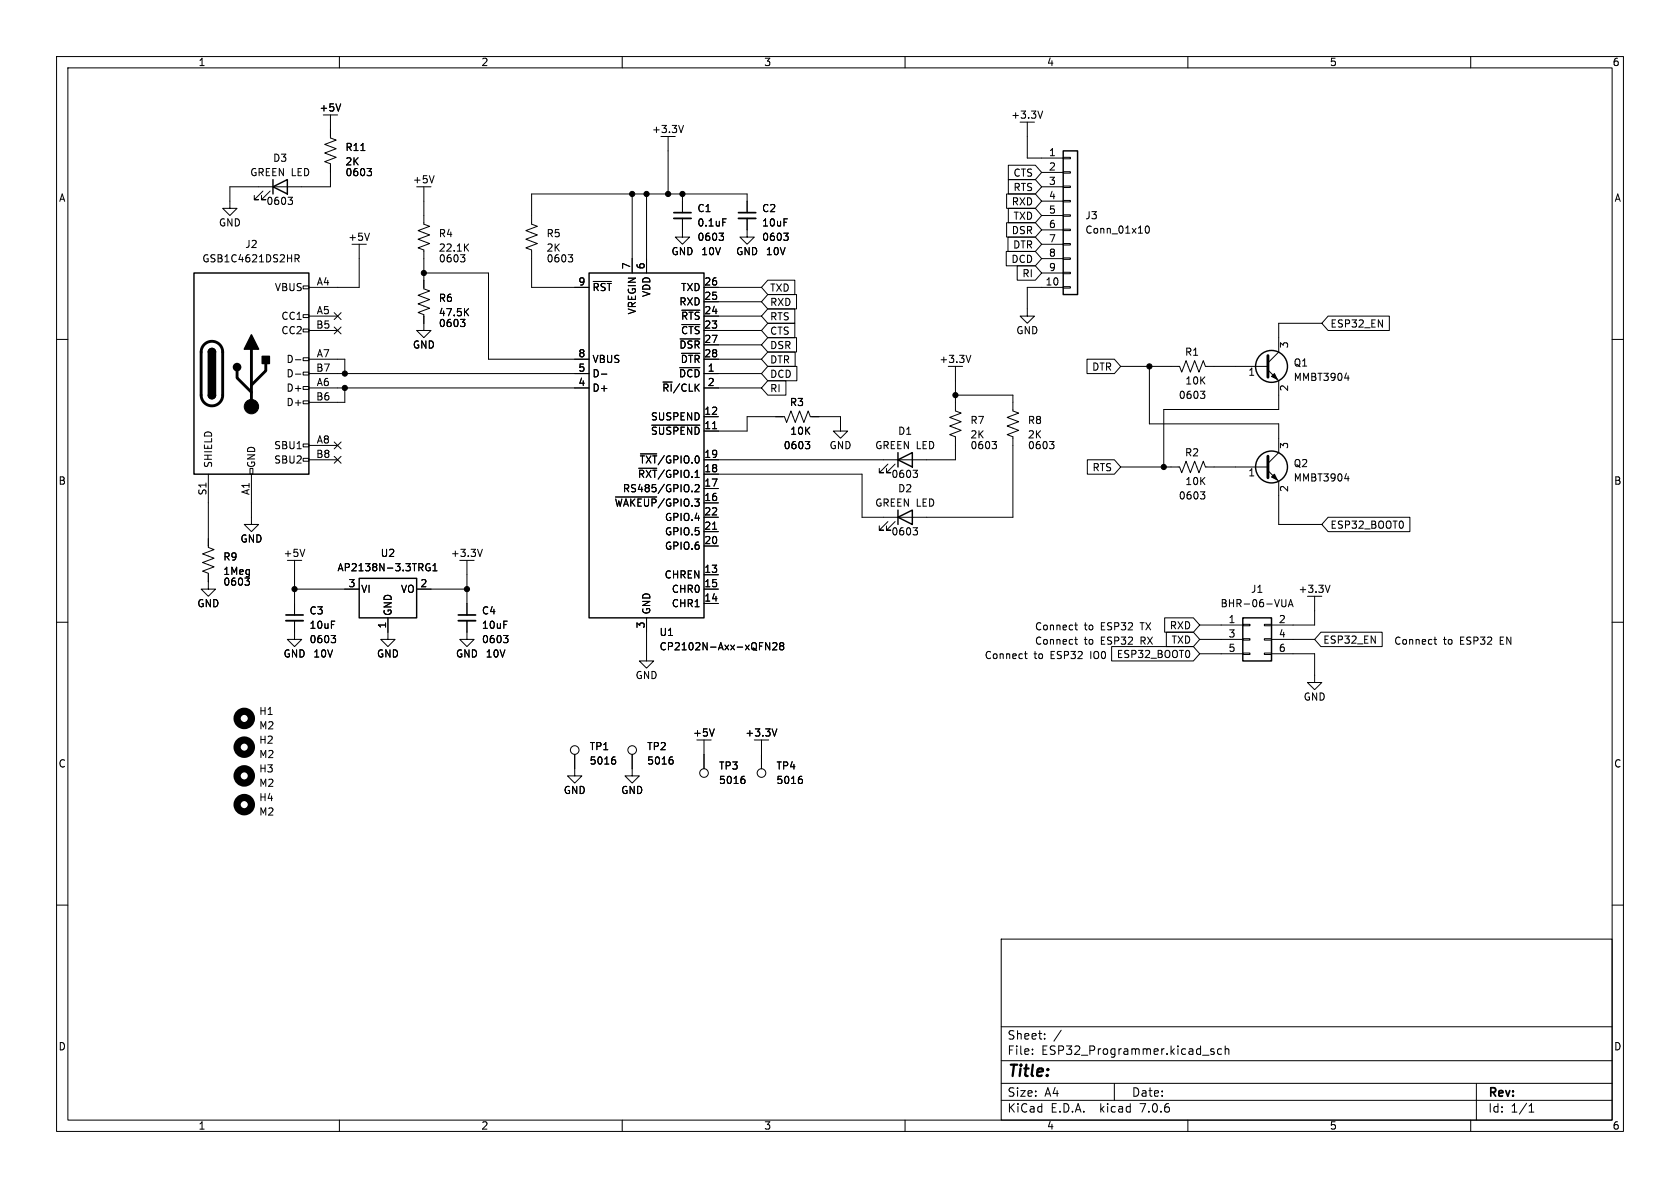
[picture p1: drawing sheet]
<svg xmlns="http://www.w3.org/2000/svg" width="297mm" height="210mm" viewBox="0 0 297 210" stroke-linecap="round" stroke-linejoin="round" font-family="sans-serif">
<g fill="none" stroke="#000" stroke-width=".18">
<path d="M10 10h277v190h-277zM12 12h273v186h-273zM60 10v2M60.2 18.4l-.4 1.2M110 10v2M160 10v2M184.3 19.6l-.4 1.3M210 10v2M260 10v2M46.5 33.8l-1.5 1.5h.7h-.7v-.8M47.8 33.8l-1.6 1.5h.8h-.8v-.8M50.9 34.9h.8l-.4 .5"/>
<path d="M51.5 35.4l.2 .2v.3l-.2 .2M58.4 20.3v4.1l1 .4-2 .7 2 .8-2 .8 2 .7-2 .8 1 .4v4h-17.8v3.8h1.3l-1.3 1.3-1.2-1.3h1.2M63.8 26.6h.7M64.9 29.8h.8l-.4 .5M65.4 30.3l.3 .2v.3l-.3 .3M74.9 33v6.6l1 .4-2 .8 2 .7-2 .8 2 .8-2 .7 1 .4v6.9l1 .3-2 .8 2 .8-2 .7 2 .8-2 .7 1 .4v2.8h1.3l-1.3 1.3-1.2-1.3h1.2M76.7 31.1l-.4 1.2M111.8 34.3v14M114.3 34.3v14M118.1 24.1v10.2M120.6 38.6v3.3h1.3l-1.3 1.3-1.2-1.3h1.2M120.6 34.3v3.3"/>
<path d="M120.8 22.2l-.4 1.2M127.8 38.7h.6M132.1 38.6v3.3h1.2l-1.2 1.3-1.3-1.3h1.3M132.1 37.6v-3.3h-38.1v5.3l1 .4-2 .8 2 .7-2 .8 2 .8-2 .7 1 .4v6.6h10.1M178 39.4h5l1.1 1.2-1.1 1.3h-5zM178 34.3h5l1.1 1.3-1.1 1.2h-5zM178.3 31.7h4.7l1.1 1.3-1.1 1.3h-4.7zM178.3 36.8h4.7l1.1 1.3-1.1 1.3h-4.7zM178.3 29.2h4.7l1.1 1.3-1.1 1.3h-4.7zM181.6 21.6v6.3h6.4M184.1 30.5h3.9M184.1 33h3.9"/>
<path d="M184.1 35.6h3.9M184.1 38.1h3.9M188 38h1.2v.2h-1.2zM188 35.4h1.2v.3h-1.2zM188 32.9h1.2v.2h-1.2zM188 30.4h1.2v.2h-1.2zM188 27.8h1.2v.3h-1.2zM10 60h2M52.2 45.7l.6-.1 .1-.1-.1-.3-.6-.2v1.3M52.5 45.7l.4 .6M53.6 58.2h1v.5h-1zM53.6 55.6h1v.5h-1z"/>
<path d="M53.6 50.5h1v.6h-1zM54.6 58.4h5.1M54.6 55.9h5.1M59.1 57.8l1.2 1.2M59.1 55.3l1.2 1.2M60.3 57.8l-1.2 1.2M60.3 55.3l-1.2 1.2M63.5 43.2v7.6h-8.9M65.3 41.2l-.4 1.3M74.9 48.3h11.5v15.2h17.7M81.9 45.5l.3 .3v.3l-.3 .2M81.9 56.9l.3 .3v.3l-.3 .2"/>
<path d="M82.2 45l-.4 .5M82.2 56.5l-.4 .4M82.3 43.7l.5 .7M82.3 55.1l.5 .7M82.8 43.1l-.7 .8M82.8 54.6l-.7 .7M100.5 45h.7l-.4 .5M101 45.5l.2 .3v.3l-.2 .2M104.9 49.8h3.2M120.2 59.9h3.5M120.5 57.4h3.2M120.5 54.8h3.2"/>
<path d="M124.5 58.4h10.1M124.5 55.9h10.1M124.5 53.3h10.1M124.5 50.8h10.1M127.1 41.2h.8l-.4 .5M127.7 41.7l.2 .2v.3l-.2 .3M135.7 54.6h4.8v2.6h-4.8l-1.1-1.3zM135.7 49.5h4.8v2.6h-4.8l-1.1-1.3zM135.7 52.1h5.1v2.5h-5.1l-1.1-1.3zM135.7 57.1h4.8v2.6h-4.8l-1.1-1.3zM135.7 59.7h5.1v2.5h-5.1l-1.1-1.2zM138.6 41.2h.7l-.4 .5"/>
<path d="M139.1 41.7l.2 .2v.3l-.2 .3M177.9 44.4h5.1l1.1 1.3-1.1 1.3h-5.1zM178.2 41.9h4.8l1.1 1.3-1.1 1.3h-4.8zM179.8 47h3.2l1.1 1.3-1.1 1.2h-3.2zM184.1 40.6h3.9M184.1 43.2h3.9M184.1 45.7h3.9M184.1 48.3h3.9M188 50.7h1.2v.2h-1.2zM188 48.1h1.2v.3h-1.2zM188 45.6h1.2v.2h-1.2zM188 43.1h1.2v.2h-1.2z"/>
<path d="M188 40.5h1.2v.3h-1.2zM188 50.8h-6.4v5.1h1.3l-1.3 1.3-1.3-1.3h1.3M202.6 40.1l.2-.2a.68 .68 0 0 1 .4 .7 .68 .68 0 0 1-.4 .6l-.2-.1-.1-.4zM233.7 57.2h-7.6v5l-1.9 1.9M234.8 55.9h10.8v2.5h-10.8l-1.1-1.2zM285 60h2M52.2 66.1h1M52.2 63.6h1M53.6 78.5h1v.5h-1zM53.6 70.9h1v.5h-1zM53.6 68.3h1v.5h-1zM53.6 65.8h1v.5h-1z"/>
<path d="M53.6 63.2h1v.6h-1zM54.6 66h49.5M54.6 68.6h49.5M54.6 63.5h6.4v2.5M54.6 78.7h5.1M59.1 78.1l1.2 1.2M60.3 78.1l-1.2 1.2M61 68.6v2.5h-6.4M106.3 66.1h1M115.2 75.2h8.5M120.2 65h3.5M120.5 62.5h3.2"/>
<path d="M124.5 76.2h7.6v-2.5h6.6l.4 1 .7-2.1 .8 2.1 .8-2.1 .7 2.1 .8-2.1 .4 1.1h5.3v2.5h1.3l-1.3 1.3-1.3-1.3h1.3M124.5 66h10.1M124.5 73.7h2.5M124.5 68.6h10.1M124.5 61h10.1M124.5 63.5h10.1M126 75.8h.7M135.7 64.8h5.2v2.5h-5.2l-1.1-1.3zM135.7 67.3h3.2v2.6h-3.2l-1.1-1.3zM135.7 62.2h4.9v2.6h-4.9l-1.1-1.3zM142.4 78h.7l-.4 .5M142.9 78.5l.2 .3v.3l-.2 .2"/>
<path d="M168.9 64.8v7.8l1 .4-2 .8 2 .7-2 .8 2 .8-2 .7 1 .4v4.1h-44.4M168.9 69.9h10.2v2.7l1 .4-2 .8 2 .7-2 .8 2 .8-2 .7 1 .4v14.2h-26.7v-7.6h-27.9M171.6 62.8l-.4 1.3M175.4 78h.8l-.5 .5M175.9 78.5l.3 .3v.3l-.3 .2M185.5 78h.8l-.4 .5M186.1 78.5l.2 .3v.3l-.2 .2M192.2 63.5h4.8l1.1 1.3-1.1 1.2h-4.8zM198.1 64.8h10.4l.4 1 .8-2 .7 2 .8-2 .8 2 .7-2 .4 1h11.1M203.2 64.8v10.1h22.9v5.1l-1.9 1.9M212.2 69.2h.8l-.4 .4M212.8 69.6l.2 .3v.3l-.2 .2"/>
<path d="M224.2 65.4l1.9 1.9v5.1h-20.4v10.2M237.7 66.8h.8M238.3 66.4v.9M36.8 83.8v13l1 .4-2 .7 2 .8-2 .7 2 .8-2 .8 1 .3v2.8h1.3l-1.3 1.3-1.2-1.3h1.2M44.2 82.8h.5v1h-.5zM44.4 83.8v8.9h1.3l-1.3 1.3-1.2-1.3h1.2M52.1 99.1v9.6M53.6 81h1v.5h-1zM53.9 97.1l-.4 1.3M54.6 81.3h5.1M59.1 80.7l1.2 1.2M60.3 80.7l-1.2 1.2"/>
<path d="M76 99.7a.59 .59 0 0 0-.7 .6 .59 .59 0 0 0 .7 .5v-.4h-.2M82.5 99.1v9.6M85.3 97.1l-.5 1.3M108.8 87.9h7.3M112.9 82.8h3.2M113.2 80.2h2.9M122.3 86.8v.1M122.9 85.8l.5-.1 .2 .3-.8 .9h.8M124.5 88.9h2.5M124.5 86.4h2.5M124.5 96.5h2.5M124.5 94h2.5"/>
<path d="M124.5 91.4h2.5M126 93.6h.7M157 92.2l-1.6 1.5h.8h-.8v-.7M157 82l-1.6 1.6h.8h-.8v-.8M158.2 92.2l-1.5 1.5h.8h-.8v-.7M158.2 82l-1.5 1.6h.8h-.8v-.8M161.4 93.3h.8l-.4 .5M161.4 83.1h.8l-.4 .5M162 93.8l.2 .2v.3l-.2 .3M162 83.6l.2 .3v.3l-.2 .2M192.2 81.3h4.8l1.1 1.3-1.1 1.2h-4.8zM198.1 82.6h10.4l.4 1 .8-2.1 .7 2.1 .8-2.1 .8 2.1 .7-2.1 .4 1.1h11.1"/>
<path d="M212.2 86.9h.8l-.4 .5M212.8 87.4l.2 .3v.3l-.2 .2M224.2 83.2l1.9 1.9v7.6h7.6M234.8 91.4h14.4v2.6h-14.4l-1.1-1.3zM237.7 84.6h.8M238.3 84.2v.8M10 110h2M44 102.8l.1 .4-.3 .2M52.1 109.7v3.3h1.2l-1.2 1.3-1.3-1.3h1.3M52.1 104.1h11.4M58.5 112.3h.8l-.4 .5M59.1 112.8l.2 .3v.3l-.2 .2"/>
<path d="M68.6 109.2v3.8h1.2l-1.2 1.3-1.3-1.3h1.3M73.7 104.1h8.8M76.5 100.9h.8M76.5 100l.4-.4v1.3M82.5 109.7v3.3h1.3l-1.3 1.3-1.2-1.3h1.2M89 112.3h.8l-.4 .5M89.6 112.8l.2 .3v.3l-.2 .2M114.3 109.2v7.6h1.3l-1.3 1.3-1.3-1.3h1.3M124.5 101.6h2.5M124.5 106.7h2.5M124.5 104.1h2.5M135.4 113.6l.7 1.3v-1.3"/>
<path d="M136.6 113.7l.5-.1 .2 .4-.7 .9h.7M138.1 114.2l-.3-.3 .3-.3h.2l.3 .3-.3 .3M138.1 114.2l-.3 .2 .1 .4 .2 .1 .3-.1 .2-.2-.1-.3-.2-.1M138.1 114.2h.2M181.1 115.6h.5M181.3 115.2v1l.3 .2M190 110.5h.5M190 113h.5M190.2 110.1v1.1l.3 .1M190.2 112.6v1.1l.3 .2M196.5 114.3h14.5l1.1 1.3-1.1 1.2h-14.5zM205.9 109.2h5.1l1.1 1.3-1.1 1.3h-5.1z"/>
<path d="M206.2 111.8h4.8l1.1 1.2-1.1 1.3h-4.8zM212.1 110.5h7.6M212.1 113h7.6M212.1 115.6h7.6M219.7 115.4h1.3v.3h-1.3zM219.7 112.9h1.3v.3h-1.3zM219.7 110.4h1.3v.2h-1.3zM223.5 115.4h1.3v.3h-1.3zM223.5 112.9h1.3v.3h-1.3zM223.5 110.4h1.3v.2h-1.3zM224.8 115.6h7.6v5.1h1.3l-1.3 1.2-1.3-1.2h1.3M224.8 113h7.6"/>
<path d="M227.3 106v1.1l-.2 .2-.4-.1M227.8 107.3l.4-1.3 .4 1.3M227.9 106.9h.6M232.4 105.4v5.1h-7.6M233.5 111.8h10.9v2.5h-10.9l-1.1-1.3zM235.1 103.4l-.4 1.3M253.5 113h.5M253.7 112.6v1.1l.3 .2M285 110h2M101.6 133.4v3.8h1.3l-1.3 1.2-1.3-1.2h1.3M108.5 133.8h.2M108.6 134.3l.2 .2v.3l-.2 .3"/>
<path d="M111.8 133.4v3.8h1.2l-1.2 1.2-1.3-1.2h1.3M118.6 133.8h.3M118.8 134.3l.2 .2v.3l-.2 .3M124.5 130.8v5.1M126.3 128.8l-.4 1.3M131.3 137.2h.3M131.5 137.7l.2 .3v.3l-.2 .2M134.6 130.8v5.1M137.3 128.8l-.4 1.3M141.5 137.2h.2M141.6 137.7l.3 .3v.3l-.3 .2M10 160h2"/>
<path d="M285 160h2M177 166h108v32h-108zM60 198v2M110 198v2M160 198v2M177 194.5h108M177 191.5h108M177 187.5h108M177 181.5h108M182.5 186.3v.1M182.5 185.5v.1M184.7 183.6v.1"/>
<path d="M184.7 182.8v.1M187.6 182.1l-1.3 2M197 191.5v3M210 198v2M214.6 185.5l-.4-.1-.2 .2 .1 .2 .5 .2v.3h-.6M216 185.5l-.5-.1-.3 .3v.4l.2 .2h.6M216.6 185.5l.2-.1 .4 .1v.9M216.6 184.9v1.5M260 198v2M261 191.5v6.5M270.3 196.6h.9M270.3 195.5l.4-.4v1.5"/>
<circle cx="101.6" cy="132.6" r=".76"/>
<circle cx="111.8" cy="132.6" r=".76"/>
<circle cx="124.5" cy="136.7" r=".76"/>
<circle cx="134.6" cy="136.7" r=".76"/>
</g>
<path d="M119.1 38.6h3.1M130.6 38.6h3M50.5 109.7h3.1M81 109.7h3.1" fill="none" stroke="#000" stroke-width=".33"/>
<path d="M119.1 37.6h3.1M130.6 37.6h3M50.5 108.7h3.1M81 108.7h3.1" fill="none" stroke="#000" stroke-width=".3"/>
<path d="M36.1 60.9a1.9 1.9 0 0 1 2.1-.4 1.9 1.9 0 0 1 1.2 1.7v7.7a1.91 1.91 0 0 1-1.9 1.8 1.91 1.91 0 0 1-1.9-1.8v-7.8l.1-.7zM41.9 65.5v1.3l2.5 2.5M44.4 61.7v10.2M47 64.3v1.2l-2.6 2.6M224.2 62.9v3.8M224.2 80.6v3.9" fill="none" stroke="#000" stroke-width=".51"/>
<g fill="#000" stroke="#000" stroke-width=".18">
<path d="M224.8 66.5l.5-.5 .5 1.1zM224.8 84.3l.5-.5 .5 1z"/>
<circle cx="111.8" cy="34.3" r=".46"/>
<circle cx="114.3" cy="34.3" r=".46"/>
<circle cx="118.1" cy="34.3" r=".46"/>
<circle cx="120.6" cy="34.3" r=".46"/>
<circle cx="74.9" cy="48.3" r=".46"/>
<circle cx="44.4" cy="71.9" r="1.27"/>
<circle cx="61" cy="68.6" r=".46"/>
<circle cx="61" cy="66" r=".46"/>
<circle cx="168.9" cy="69.9" r=".46"/>
<circle cx="203.2" cy="64.8" r=".46"/>
<circle cx="205.7" cy="82.6" r=".46"/>
<circle cx="52.1" cy="104.1" r=".46"/>
<circle cx="82.5" cy="104.1" r=".46"/>
</g>
<g fill="none" stroke="#000" stroke-width=".25">
<path d="M48.3 33l2.5-1.2v2.5zM48.3 31.8v2.5M188 26.7h2.5v25.4h-2.5zM34.3 48.3h20.3v35.5h-20.3zM104.1 48.3h20.4v60.9h-20.4zM36.8 69.9a.64 .64 0 0 0 .7 .6 .64 .64 0 0 0 .6-.6M36.8 62.2a.64 .64 0 0 1 .7-.6 .64 .64 0 0 1 .6 .6M158.7 91.4l2.6-1.2v2.5zM158.7 81.3l2.6-1.3v2.6zM158.7 80v2.6M158.7 90.2v2.5M63.5 102.2h10.2v7h-10.2z"/>
<path d="M219.7 109.2h5.1v7.6h-5.1z"/>
<circle cx="224.8" cy="64.8" r="2.82"/>
<circle cx="224.8" cy="82.5" r="2.82"/>
</g>
<g fill="none" stroke="#000" stroke-width="1.3">
<circle cx="43.2" cy="127" r="1.27"/>
<circle cx="43.2" cy="132.1" r="1.27"/>
<circle cx="43.2" cy="137.2" r="1.27"/>
<circle cx="43.2" cy="142.2" r="1.27"/>
</g>
<g fill="#000" stroke="#000" stroke-width=".25">
<path d="M36.8 62.2h1.3v7.7h-1.3zM37 61.8a.64 .64 0 0 1 .7-.2 .64 .64 0 0 1 .4 .6h-1.3zM36.8 69.9h1.3a.64 .64 0 0 1-.6 .6 .64 .64 0 0 1-.7-.6zM44.4 59.2l1.3 2.5h-2.5zM46.4 63h1.2v1.3h-1.2z"/>
<circle cx="41.9" cy="64.9" r=".63"/>
</g>
<text font-size="2.8" x="178" y="190.9">Title:</text>
<g font-size="2.1">
<text x="178" y="184">Sheet:</text>
<text x="178" y="186.7">File:</text>
<text x="184.1" y="186.7">ESP32_Programmer.kicad_sch</text>
<text x="178" y="196.9">KiCad</text>
<text x="178" y="194.1">Size:</text>
<text x="184.7" y="194.1">A4</text>
<text x="185.7" y="196.9">E.D.A.</text>
<text x="194.6" y="196.9">kicad</text>
<text x="200" y="194.1">Date:</text>
<text x="201.8" y="196.9">7.0.6</text>
<text x="263" y="194.3">Rev:</text>
<text x="263" y="196.9">Id:</text>
<text x="267.1" y="196.9">1/1</text>
</g>
<g font-size="1.8">
<text x="35" y="11.9">1</text>
<text x="85" y="11.9">2</text>
<text x="135" y="11.9">3</text>
<text x="185" y="11.9">4</text>
<text x="235" y="11.9">5</text>
<text x="285" y="11.9">6</text>
<text x="56.4" y="19.9">+5V</text>
<text x="115.2" y="23.7">+3.3V</text>
<text x="178.7" y="21.2">+3.3V</text>
<text x="48.2" y="28.8">D3</text>
<text x="61" y="29.4">2K</text>
<text x="61" y="26.9">R11</text>
<text x="185.3" y="27.7">1</text>
<text x="10.3" y="35.9">A</text>
<text x="44.1" y="31.3">GREEN LED</text>
<text x="61" y="31.3">0603</text>
<text x="72.9" y="32.6">+5V</text>
<text x="179.1" y="34">RTS</text>
<text x="179.1" y="31.4">CTS</text>
<text x="185.3" y="30.2">2</text>
<text x="185.3" y="32.8">3</text>
<text x="185.3" y="35.3">4</text>
<text x="285.3" y="35.9">A</text>
<text x="38.6" y="40.2">GND</text>
<text x="47" y="36.4">0603</text>
<text x="123.2" y="37.7">C1</text>
<text x="123.2" y="40.2">0.1uF</text>
<text x="134.6" y="37.7">C2</text>
<text x="134.6" y="40.2">10uF</text>
<text x="178.8" y="41.6">DSR</text>
<text x="178.8" y="36.5">RXD</text>
<text x="179.1" y="39.1">TXD</text>
<text x="185.3" y="37.8">5</text>
<text x="185.3" y="40.4">6</text>
<text x="191.8" y="39">J3</text>
<text x="191.8" y="41.5">Conn_01x10</text>
<text x="35.7" y="46.6">GSB1C4621DS2HR</text>
<text x="43.3" y="44">J2</text>
<text x="61.5" y="42.8">+5V</text>
<text x="77.5" y="42.1">R4</text>
<text x="77.5" y="44.7">22.1K</text>
<text x="77.5" y="46.6">0603</text>
<text x="96.5" y="42.1">R5</text>
<text x="96.5" y="44.7">2K</text>
<text x="96.5" y="46.6">0603</text>
<text x="111.5" y="47.7" transform="rotate(-90 111.5 47.7)">7</text>
<text x="114" y="47.7" transform="rotate(-90 114 47.7)">6</text>
<text x="118.6" y="45.3">GND</text>
<text x="123.2" y="42.8">0603</text>
<text x="123.9" y="45.3">10V</text>
<text x="130" y="45.3">GND</text>
<text x="134.6" y="42.8">0603</text>
<text x="135.3" y="45.3">10V</text>
<text x="178.7" y="46.7">DCD</text>
<text x="179" y="44.1">DTR</text>
<text x="185.3" y="42.9">7</text>
<text x="185.3" y="45.5">8</text>
<text x="48.5" y="51.7">VBUS</text>
<text x="55.9" y="50.5">A4</text>
<text x="77.5" y="53.6">R6</text>
<text x="102.2" y="50.5">9</text>
<text x="104.6" y="51.7">~{RST}</text>
<text x="115.2" y="52.6" transform="rotate(-90 115.2 52.6)">VDD</text>
<text x="120.3" y="51.7">TXD</text>
<text x="124.4" y="53.1">25</text>
<text x="124.4" y="50.5">26</text>
<text x="136" y="51.8">TXD</text>
<text x="180.6" y="49.2">RI</text>
<text x="184.7" y="50.5">10</text>
<text x="185.3" y="48">9</text>
<text x="49.6" y="56.7">CC1</text>
<text x="49.6" y="59.3">CC2</text>
<text x="55.8" y="58.2">B5</text>
<text x="55.9" y="55.6">A5</text>
<text x="77.5" y="56.1">47.5K</text>
<text x="77.5" y="58">0603</text>
<text x="112.6" y="55.7" transform="rotate(-90 112.6 55.7)">VREGIN</text>
<text x="120" y="54.2">RXD</text>
<text x="120.3" y="59.3">~{CTS}</text>
<text x="120.3" y="56.7">~{RTS}</text>
<text x="124.4" y="58.2">23</text>
<text x="124.4" y="55.6">24</text>
<text x="136" y="56.8">RTS</text>
<text x="136" y="54.3">RXD</text>
<text x="136" y="59.4">CTS</text>
<text x="179.6" y="59.3">GND</text>
<text x="235.1" y="58.1">ESP32_EN</text>
<text x="50.5" y="64.4">D-</text>
<text x="55.8" y="65.8">B7</text>
<text x="55.9" y="63.2">A7</text>
<text x="72.9" y="61.8">GND</text>
<text x="102.2" y="65.8">5</text>
<text x="102.2" y="63.2">8</text>
<text x="104.6" y="64.4">VBUS</text>
<text x="120" y="61.8">~{DSR}</text>
<text x="120.2" y="64.4">~{DTR}</text>
<text x="124.4" y="60.7">27</text>
<text x="124.4" y="63.2">28</text>
<text x="125" y="65.8">1</text>
<text x="136" y="64.5">DTR</text>
<text x="136" y="61.9">DSR</text>
<text x="166" y="64.4">+3.3V</text>
<text x="193" y="65.7">DTR</text>
<text x="209.4" y="63.1">R1</text>
<text x="228" y="61.7" transform="rotate(-90 228 61.7)">3</text>
<text x="228.6" y="65">Q1</text>
<text x="50.5" y="69.4">D+</text>
<text x="50.5" y="72">D+</text>
<text x="50.5" y="66.9">D-</text>
<text x="55.8" y="70.9">B6</text>
<text x="55.9" y="68.3">A6</text>
<text x="102.2" y="68.3">4</text>
<text x="104.6" y="69.4">D+</text>
<text x="104.6" y="66.9">D-</text>
<text x="117" y="69.4">~{RI}/CLK</text>
<text x="119.9" y="66.9">~{DCD}</text>
<text x="125" y="68.3">2</text>
<text x="136" y="67">DCD</text>
<text x="136" y="69.5">RI</text>
<text x="139.5" y="72">R3</text>
<text x="208.3" y="70.7">0603</text>
<text x="209.5" y="68.2">10K</text>
<text x="220.6" y="66.8">1</text>
<text x="228" y="69.3" transform="rotate(-90 228 69.3)">2</text>
<text x="228.6" y="67.5">MMBT3904</text>
<text x="115" y="77.1">~{SUSPEND}</text>
<text x="115" y="74.5">SUSPEND</text>
<text x="124.4" y="75.9">11</text>
<text x="124.4" y="73.4">12</text>
<text x="139.6" y="77.1">10K</text>
<text x="158.7" y="77.1">D1</text>
<text x="171.5" y="75.2">R7</text>
<text x="171.5" y="77.7">2K</text>
<text x="181.6" y="75.2">R8</text>
<text x="181.6" y="77.7">2K</text>
<text x="37.7" y="82.8" transform="rotate(-90 37.7 82.8)">SHIELD</text>
<text x="45.3" y="82.8" transform="rotate(-90 45.3 82.8)">GND</text>
<text x="48.4" y="79.6">SBU1</text>
<text x="48.4" y="82.1">SBU2</text>
<text x="55.8" y="81">B8</text>
<text x="55.9" y="78.5">A8</text>
<text x="113" y="82.1">~{TXT}/GPIO.0</text>
<text x="124.4" y="83.6">18</text>
<text x="124.4" y="81">19</text>
<text x="138.4" y="79.6">0603</text>
<text x="146.6" y="79.6">GND</text>
<text x="154.6" y="79.6">GREEN LED</text>
<text x="171.5" y="79.6">0603</text>
<text x="181.6" y="79.6">0603</text>
<text x="193" y="83.5">RTS</text>
<text x="209.4" y="80.9">R2</text>
<text x="228" y="79.4" transform="rotate(-90 228 79.4)">3</text>
<text x="228.6" y="82.8">Q2</text>
<text x="10.3" y="85.9">B</text>
<text x="36.6" y="87.7" transform="rotate(-90 36.6 87.7)">S1</text>
<text x="44.2" y="87.6" transform="rotate(-90 44.2 87.6)">A1</text>
<text x="108.6" y="89.8">~{WAKEUP}/GPIO.3</text>
<text x="110" y="87.2">RS485/GPIO.2</text>
<text x="112.7" y="84.7">~{RXT}/GPIO.1</text>
<text x="124.4" y="88.6">16</text>
<text x="124.4" y="86.1">17</text>
<text x="154.6" y="89.8">GREEN LED</text>
<text x="157.5" y="84.7">0603</text>
<text x="158.7" y="87.2">D2</text>
<text x="208.3" y="88.5">0603</text>
<text x="209.5" y="86">10K</text>
<text x="220.6" y="84.5">1</text>
<text x="228" y="87.1" transform="rotate(-90 228 87.1)">2</text>
<text x="228.6" y="85.3">MMBT3904</text>
<text x="285.3" y="85.9">B</text>
<text x="117.5" y="94.8">GPIO.5</text>
<text x="117.5" y="92.3">GPIO.4</text>
<text x="124.4" y="93.7">21</text>
<text x="124.4" y="91.2">22</text>
<text x="157.5" y="94.8">0603</text>
<text x="235.1" y="93.7">ESP32_BOOT0</text>
<text x="39.4" y="99.3">R9</text>
<text x="39.4" y="101.8">1Meg</text>
<text x="42.4" y="96.1">GND</text>
<text x="50" y="98.7">+5V</text>
<text x="59.6" y="101.2">AP2138N-3.3TRG1</text>
<text x="67.2" y="98.7">U2</text>
<text x="79.6" y="98.7">+3.3V</text>
<text x="117.5" y="97.4">GPIO.6</text>
<text x="124.4" y="101.3">13</text>
<text x="124.4" y="96.3">20</text>
<text x="34.8" y="107.5">GND</text>
<text x="39.4" y="103.7">0603</text>
<text x="61.5" y="103.9">3</text>
<text x="63.8" y="105">VI</text>
<text x="70.8" y="105">VO</text>
<text x="74.2" y="103.9">2</text>
<text x="117.4" y="102.5">CHREN</text>
<text x="118.7" y="107.5">CHR1</text>
<text x="118.7" y="105">CHR0</text>
<text x="124.4" y="106.4">14</text>
<text x="124.4" y="103.9">15</text>
<text x="215.7" y="107.5">BHR-06-VUA</text>
<text x="221.1" y="105">J1</text>
<text x="229.5" y="105">+3.3V</text>
<text x="54.6" y="108.8">C3</text>
<text x="54.6" y="111.4">10uF</text>
<text x="54.6" y="113.9">0603</text>
<text x="68.3" y="111.2" transform="rotate(-90 68.3 111.2)">1</text>
<text x="69.4" y="109" transform="rotate(-90 69.4 109)">GND</text>
<text x="85.1" y="108.8">C4</text>
<text x="85.1" y="111.4">10uF</text>
<text x="85.1" y="113.9">0603</text>
<text x="114" y="111.2" transform="rotate(-90 114 111.2)">3</text>
<text x="115.2" y="108.7" transform="rotate(-90 115.2 108.7)">GND</text>
<text x="116.5" y="112.6">U1</text>
<text x="182.9" y="111.5">Connect</text>
<text x="191.7" y="111.5">to</text>
<text x="194.7" y="111.5">ESP32</text>
<text x="201.9" y="111.5">TX</text>
<text x="206.7" y="111.4">RXD</text>
<text x="207" y="114">TXD</text>
<text x="217.1" y="110.2">1</text>
<text x="217.1" y="112.8">3</text>
<text x="226" y="110.2">2</text>
<text x="226" y="112.8">4</text>
<text x="233.8" y="114">ESP32_EN</text>
<text x="50" y="116.4">GND</text>
<text x="55.3" y="116.4">10V</text>
<text x="66.5" y="116.4">GND</text>
<text x="80.5" y="116.4">GND</text>
<text x="85.8" y="116.4">10V</text>
<text x="116.5" y="115.2">CP2102N-Axx-xQFN28</text>
<text x="174" y="116.6">Connect</text>
<text x="182.8" y="116.6">to</text>
<text x="182.9" y="114.1">Connect</text>
<text x="185.8" y="116.6">ESP32</text>
<text x="191.7" y="114.1">to</text>
<text x="193" y="116.6">IO0</text>
<text x="194.7" y="114.1">ESP32</text>
<text x="197.3" y="116.5">ESP32_BOOT0</text>
<text x="201.9" y="114.1">RX</text>
<text x="217.1" y="115.3">5</text>
<text x="226" y="115.3">6</text>
<text x="246.4" y="114.1">Connect</text>
<text x="255.2" y="114.1">to</text>
<text x="258.2" y="114.1">ESP32</text>
<text x="265.4" y="114.1">EN</text>
<text x="112.3" y="120.2">GND</text>
<text x="230.4" y="124.1">GND</text>
<text x="45.7" y="129.1">M2</text>
<text x="45.7" y="126.6">H1</text>
<text x="45.7" y="131.7">H2</text>
<text x="122.4" y="130.4">+5V</text>
<text x="131.7" y="130.4">+3.3V</text>
<text x="10.3" y="135.9">C</text>
<text x="45.7" y="134.2">M2</text>
<text x="45.7" y="136.8">H3</text>
<text x="104.1" y="132.8">TP1</text>
<text x="104.1" y="135.4">5016</text>
<text x="114.3" y="132.8">TP2</text>
<text x="114.3" y="135.4">5016</text>
<text x="127" y="136.2">TP3</text>
<text x="137.2" y="136.2">TP4</text>
<text x="285.3" y="135.9">C</text>
<text x="45.7" y="139.3">M2</text>
<text x="45.7" y="141.8">H4</text>
<text x="99.6" y="140.6">GND</text>
<text x="109.7" y="140.6">GND</text>
<text x="127" y="138.8">5016</text>
<text x="137.2" y="138.8">5016</text>
<text x="45.7" y="144.4">M2</text>
<text x="10.3" y="185.9">D</text>
<text x="285.3" y="185.9">D</text>
<text x="35" y="199.9">1</text>
<text x="85" y="199.9">2</text>
<text x="135" y="199.9">3</text>
<text x="185" y="199.9">4</text>
<text x="235" y="199.9">5</text>
<text x="285" y="199.9">6</text>
</g>
</svg>
